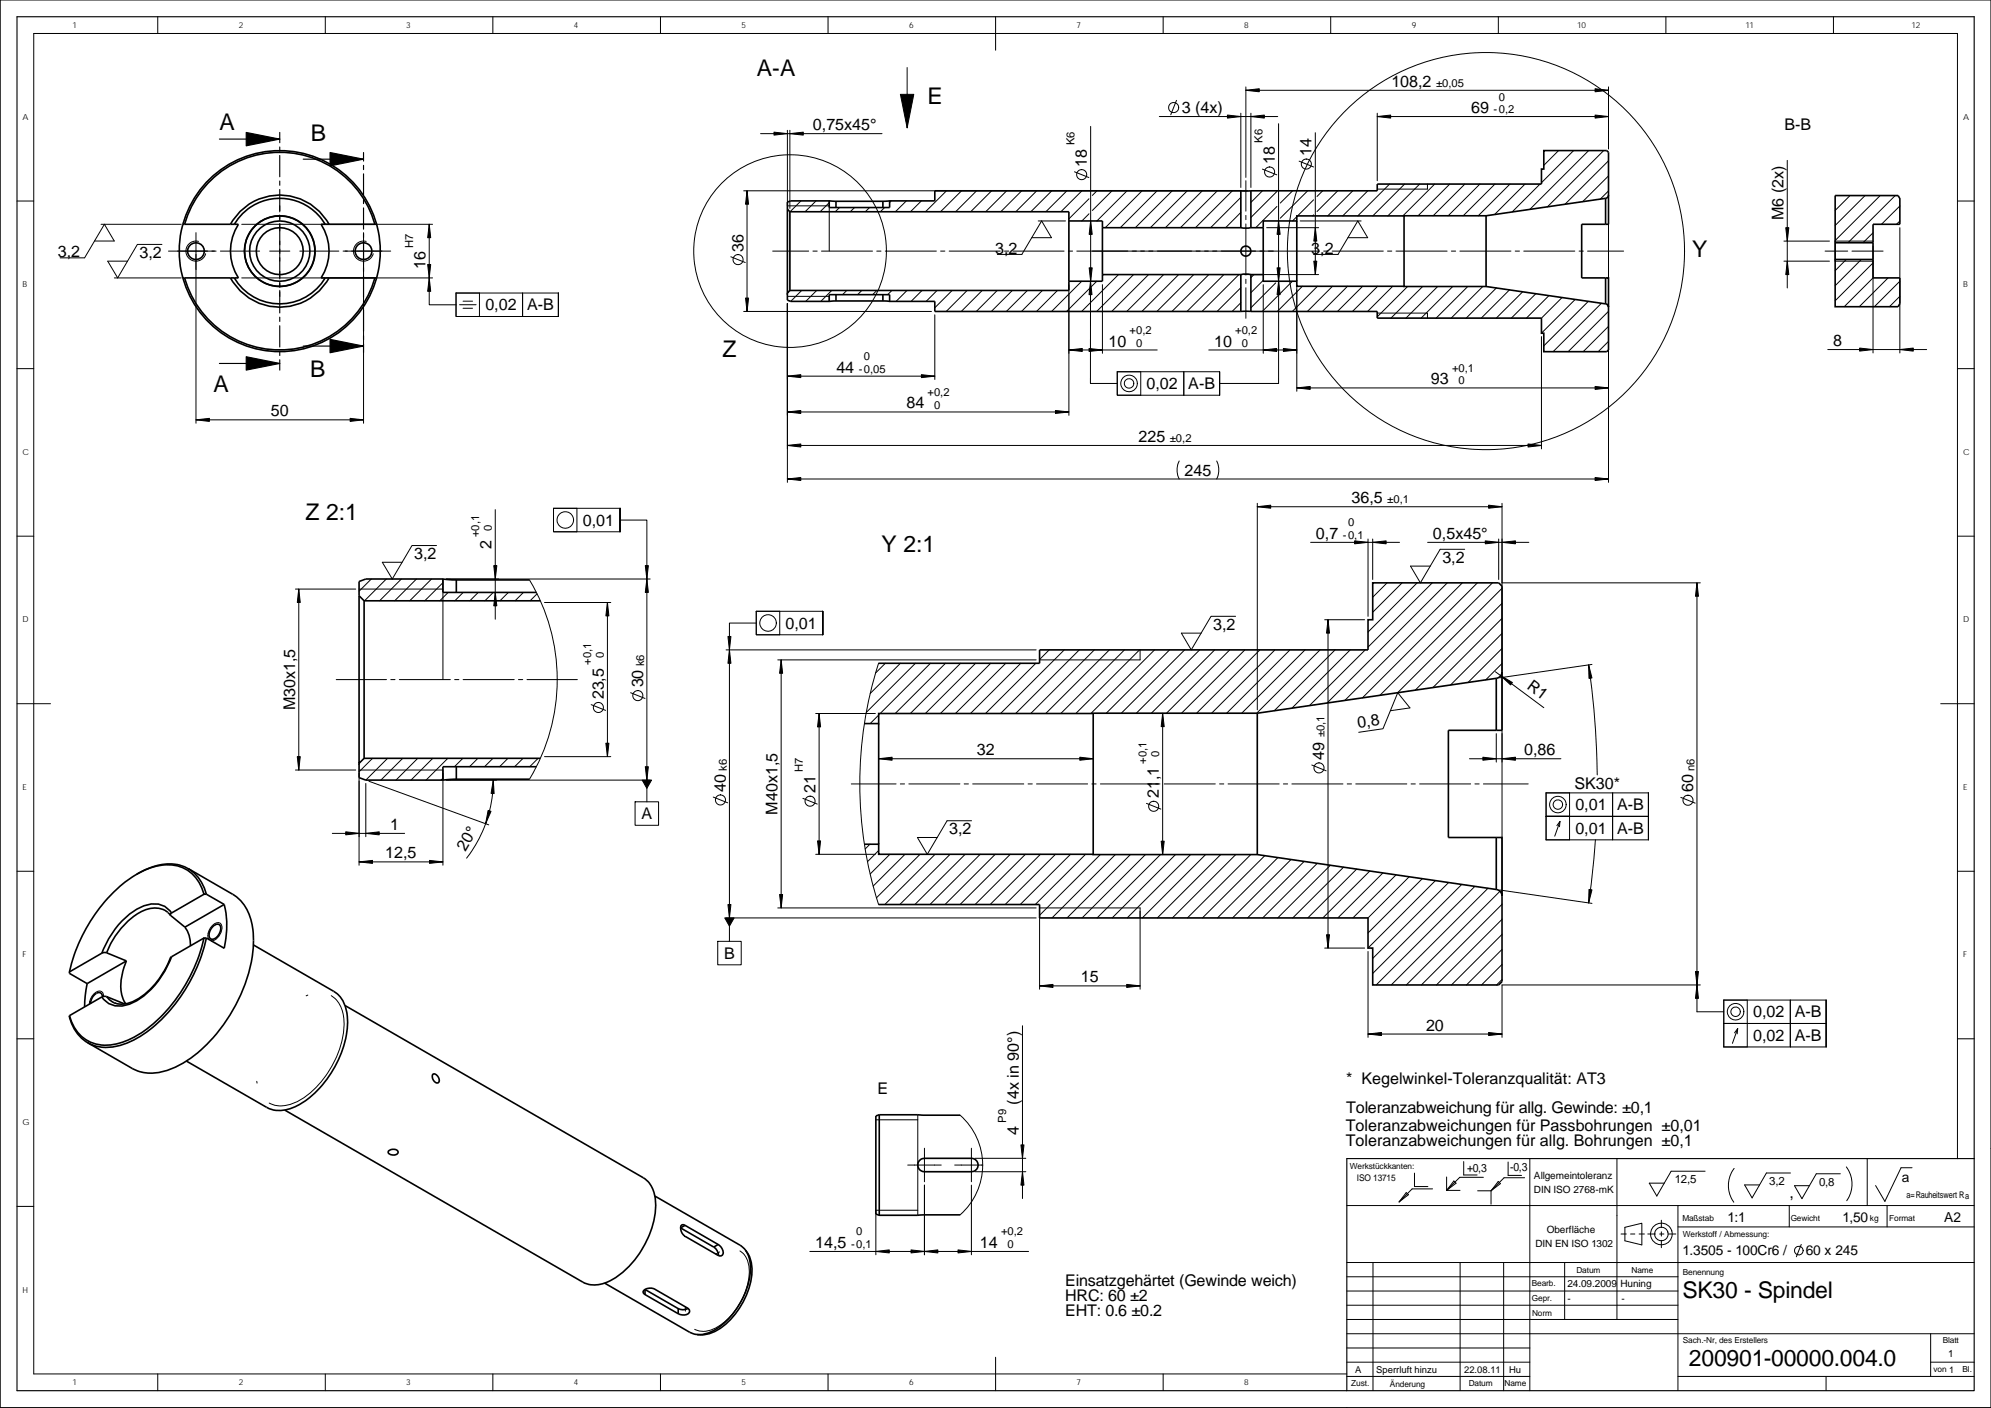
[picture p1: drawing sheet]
<svg xmlns="http://www.w3.org/2000/svg" width="594mm" height="420mm" viewBox="0 0 594 420" stroke-linecap="round" stroke-linejoin="round" font-family="sans-serif">
<g fill="none" stroke="#000" stroke-width=".3">
<path d="M.1 0h594v420h-594zM47.1 5v5M97.1 5v5M147.1 5v5M197.1 5v5M247.1 5v5M297.1 5v10M347.1 5v5M397.1 5v5M447.1 5v5M497.1 5v5M547.1 5v5"/>
<path d="M226.9 39.9h36.3M234.9 38.9v22.5h12.5M235.7 38.9v23.3M270.7 20.2v17.9M325.4 37.7v46.2M345.9 34.8h35.3M351 30l-1.7 4.2M370.2 33.8v22.1M371.7 26.9h108.2M371.7 25.9v27M373.2 33.8v22.1M381.5 36.9v77.5h-17.6"/>
<path d="M392.5 39.6v42.3M410.9 33.8v20.1M410.9 34.8h69M479.9 25.9v18.5M5.1 60h5M221.9 56.9h150.3M222.9 56.9v36M239 59.9l-3.3 3.3M243.5 59.9l-3.3 3.3M247.4 59.9v1.5M265.9 59.9l-.5 .5M270.4 59.9l-3.2 3.3"/>
<path d="M274.9 59.9l-3.2 3.3M282.4 56.9l-6.2 6.3M286.9 56.9l-6.3 6.3M291.4 56.9l-6.2 6.3M295.9 56.9l-6.3 6.3M300.4 56.9l-6.3 6.3M304.9 56.9l-6.3 6.3M309.3 56.9l-6.2 6.3M313.8 56.9l-6.2 6.3M318.3 56.9l-6.2 6.3M320.6 51.3l4.3 1.7M322.8 56.9l-6.2 6.3"/>
<path d="M324.9 59.3l-6 6M327.3 56.9l-1.4 1.4M331.8 56.9l-5.9 5.9M336.3 56.9l-9 9M340.8 56.9l-11 11M345.3 56.9l-11 11M349.8 56.9l-11 11M354.3 56.9l-11 11M358.7 56.9l-11 11M363.2 56.9l-11 11M367.7 56.9l-11 11M370.2 58.9l-9 9"/>
<path d="M371.7 53.9v9.1M376.7 50.5l4.3 1.7M376.7 56.9l-3.5 3.5M381 57.1l-7.8 7.8M385.7 56.9l-3.7 3.7M387.6 48.1l4.3 1.7M390.2 56.9l-8.2 8.2M392 59.6l-4.8 4.8M394.7 56.9l-1.7 1.7M399.2 56.9l-6.2 6.2M403.6 56.9l-7.5 7.5M408.1 56.9l-7.5 7.5"/>
<path d="M414.6 54.9l-9.5 9.5M419.1 54.9l-9.5 9.5M423.6 54.9l-9.5 9.5M425.9 54.9v1.5h-15M428.1 54.9l-9.5 9.5M432.6 54.9l-9.5 9.5M437.1 54.9l-9.5 9.5M441.6 54.9l-9.5 9.5M446.1 54.9l-9.5 9.5M450.5 54.9l-9.4 9.5M455 54.9l-9 9.1M459.5 54.9l-8.3 8.3"/>
<path d="M465 44.9l-4.4 4.4M469.5 44.9l-9.6 9.6M474 44.9l-17.5 17.6M478.5 44.9l-16.8 16.8M479.9 52.5l-7.7 7.7M479.9 57l-2.4 2.4M479.9 48l-12.9 12.9M479.9 59.2v84.7M533.3 47.9v38M552 58.4l-4.4 4.4M556.5 58.4l-8.9 8.9M561 58.4l-13.4 13.4"/>
<path d="M565.5 58.4l-14.1 14M584.1 60h5M28.2 71.9h5.9l-2.9-5-6 10h-7.3M30.2 66.9h23.9M48.3 72.9h-7.3l-5.9 10-3-5h6M50.3 74.9h14.2M58.5 69.4v56.9M59.2 72a3 3 0 0 0-3.6 2.2 3 3 0 0 0 2.1 3.6 3 3 0 0 0 3.7-2.1M65.8 74.9h11.7M72.1 66.9h57M80.5 74.9h6M83.5 71.9v6"/>
<path d="M83.5 61.4v1.8M83.5 64.5v1.3M83.5 67.1v1.8M89.5 74.9h11.6M102.4 74.9h14.2M108.5 69.4v56.9M109.3 72a3 3 0 0 0-3.7 2.1 3 3 0 0 0 2.1 3.7 3 3 0 0 0 3.7-2.1M128.1 66.9v24.1h8M218.1 76.6l4.3 1.7M230.6 74.9h10.7M242.6 74.9h1.2M245.1 74.9h15.2"/>
<path d="M247.4 60.5l-2.7 2.7M247.4 61.4v13.5M250.5 61.9l-1.3 1.3M255 61.9l-1.3 1.3M259.5 61.9l-1.3 1.3M261.6 74.9h1.3M263.9 61.9l-1.2 1.3M264.2 74.9h15.2M280.7 74.9h1.2M283.2 74.9h15.2M299.7 74.9h1.3M302.3 74.9h15.2"/>
<path d="M307.8 70.9h5.9l-2.9-5-5.9 10h-7.3M309.8 65.9h8.1M318.8 74.9h1.2M321.3 74.9h15.2M324.9 63.8l-2.1 2.1M325.9 74.9h15.6M337.8 74.9h1.3M340.4 74.9h53.3M370.2 67.9h.1M370.2 63.4l-4.5 4.5M371.7 64.3v1.3M371.7 66.8v15.3"/>
<path d="M377.9 67.9h15.6M381 61.6l-6.3 6.3M386.9 64.7l-1.2 1.2M387.9 65.9h18.2M392 64.1l-.3 .3M395 74.9h1.2M397.5 74.9h15.2M402.2 70.9h5.9l-3-5-5.9 10h-7.3M414 74.9h1.3M416.6 74.9h15.2M433.1 74.9h1.2M435.6 74.9h15.2"/>
<path d="M452.1 74.9h1.3M454.7 74.9h15.2M471.2 74.9h1.2M473.7 74.9h10.8M532.3 77.9h13.6M532.3 71.9h13.6M544.6 74.9h6.7M550.9 77.4l-3.3 3.4M552.6 74.9h9.3M555.4 77.4l-7.8 7.9M558.9 69.5l-3 2.9M558.9 78.4l-11.3 11.3"/>
<path d="M558.9 71.9h-11.3v6h11.3M558.9 73.4v31.9M566.9 61.5l-5.5 5.4M566.9 66l-1 .9M566.9 67.9v37.4M34.1 82.9h20M72.1 82.9h57M83.5 80.9v1.9M83.5 84.1v1.2M83.5 86.6v1.9M136.1 87.4h30.5v7h-30.5zM136.1 87.4v7h7v-7"/>
<path d="M137.1 90.9h5M138.2 89.9h2.8M138.2 92h2.8M155.9 87.4v7M221.9 92.9h56M234.9 88.4h12.5v1.5M234.9 90.6v53.3M239.2 86.7l-3.3 3.2M243.7 86.7l-3.3 3.2M248.2 86.7l-3.3 3.2M252.7 86.7l-1.3 1.2M257.1 86.7l-1.2 1.2"/>
<path d="M261.6 86.7l-1.2 1.2M266.1 86.7l-1.2 1.2M270.6 86.7l-3.2 3.2M275.1 86.7l-3.2 3.2M278.9 93.9v19.3M279.6 86.7l-3.3 3.2M284.1 86.7l-5.2 5.1M288.6 86.7l-6.3 6.2M293.1 86.7l-6.3 6.2M297.6 86.7l-6.3 6.2M302.1 86.7l-6.3 6.2M306.5 86.7l-6.2 6.2"/>
<path d="M311 86.7l-6.2 6.2M315.5 86.7l-6.2 6.2M318.9 84.9v39M322.8 83.9l-9 9M325.4 83.9v30.5h8M327.3 83.9l-9 9M328.9 84.9v20.5M329.3 81.9l-.4 .4M333.7 81.9l-11 11M338.2 81.9l-11 11M342.7 81.9l-11 11M347.2 81.9l-11 11"/>
<path d="M351.7 81.9l-11 11M356.2 81.9l-11 11M360.7 81.9l-11 11M365.2 81.9l-11 11M369.7 81.9l-11 11M370.2 90.3l-2.6 2.6M370.2 85.9l-7.1 7M371.2 81.9h22.3M371.7 83.3v1.3M371.7 85.9v9.1M374.2 81.9l-1 .9M376.9 83.7l-3.7 3.6"/>
<path d="M376.9 84.9v20.5M380.6 84.4l-7.4 7.4M385.6 83.9l-9 9M386.9 84.9v31.9M388.6 85.4l-7.5 7.5M393.1 85.4l-7.5 7.5M397.6 85.4l-7.5 7.5M402.1 85.4l-7.5 7.5M406.6 85.4l-7.5 7.5M410.9 93.4h15v1.5M411.1 85.4l-7.5 7.5M415.6 85.4l-7.5 7.5"/>
<path d="M420 85.5l-9.1 9.1M424.5 85.5l-9.5 9.4M429 85.5l-9.5 9.4M433.5 85.5l-9.5 9.4M438 85.5l-9.5 9.4M442.4 85.5l-9.4 9.4M446.5 85.9l-9 9M450.4 86.5l-8.4 8.4M454.3 87.1l-7.8 7.8M458.3 87.7l-7.4 7.2M462.2 88.2l-6.7 6.7M466.1 88.8l-6.2 6.1"/>
<path d="M470 89.4l-10.1 10M473.9 89.9l-13.3 13.3M477.8 90.5l-14.4 14.4M479.9 97.4l-7.5 7.5M479.9 92.9l-12 12M558.9 82.9l-8.6 8.6M563.4 82.9l-8.6 8.6M566.9 83.9l-7.6 7.6M566.9 88.4l-3.1 3.1M5.1 110h5M234.9 112.2h44M318.9 104.4h26.4"/>
<path d="M333.4 110.9h30.5v7h-30.5zM333.4 110.9v7h7v-7M353.2 110.9v7M360.7 104.4h26.2M386.9 115.8h93M459.9 100.4v33.5M479.9 101.9l-3 3M545.4 104.3h29.5M584.1 110h5M58.5 125.3h50M234.9 132.9h225M234.9 122.9h84"/>
<path d="M351.8 137.6a6 6 0 0 0 0 5.3M363 137.6a6.1 6.1 0 0 1 0 5.3M5.1 160h5M147.8 152.1v32.7M165.2 151.7h19.8v7h-19.8zM165.2 151.7v7h6.9v-7M185 155.2h8v84.1M234.9 142.9h245M375.2 150.2v61.6M375.2 151.2h73M448.2 150.2v116.2M584.1 160h5"/>
<path d="M88.2 175.8h17.9M89.1 175.8v54M107.1 175.8h25.1M110.8 172.8l-3.7 3.6M115.3 172.8l-6.5 6.5M119.8 172.8l-6.5 6.5M124.3 172.8l-6.5 6.5M128.8 172.8l-6.5 6.5M130.3 162.8h-7.4l-5.9 10-2.9-5h5.9M132.2 175.8v27M132.2 173.9l-5.5 5.4M132.2 172.8v3"/>
<path d="M133.2 172.8h60.8M133.7 176.8l-2.5 2.5M138.2 176.8l-2.5 2.5M142.7 176.8l-2.5 2.5M147.2 176.8l-2.5 2.5M151.7 176.8l-2.5 2.5M156.2 176.8l-2.5 2.5M158 173.1a57.5 57.5 0 0 1 0 59.4M160.2 177.2l-2 2.1M162.5 179.8h19.7M181.2 179.8v46M391.1 161.8h26.5"/>
<path d="M408.2 160.8v23.1M409.6 160.8v12.1M413.9 173.9l-4.3 4.3M418.4 173.9l-8.8 8.8M422.9 173.9l-14.7 14.7M426 161.8h30.2M427.4 173.9l-19.2 19.2M431.9 173.9l-35.9 35.9M436.3 173.9l-35.1 35.1M437 163.9h-7.3l-5.9 10-2.9-5h5.9M440.8 173.9l-34.3 34.4M445.3 173.9l-33.6 33.6"/>
<path d="M447.2 160.8v12.1M448.2 175.6l-31.2 31.1M448.2 173.9h59.1M506.3 173.9v128h8M216.7 193.9h92.5M225.7 185.9h-8v95M225.7 182.4h19.8v7h-19.8zM225.7 182.4v7h7v-7M232.1 196.9h77.1M233.1 196.9v74M262.1 197.9a118.6 118.6 0 0 0 0 72M264.2 197.9l-2.9 2.9"/>
<path d="M268.7 197.9l-9 9M273.1 197.9l-14.6 14.7M277.6 197.9l-15 15M282.1 197.9l-15 15M286.6 197.9l-15 15M291.1 197.9l-15 15M295.6 197.9l-15 15M300.1 197.9l-15 15M304.6 197.9l-15 15M309.1 197.9l-15 15M313.1 193.9l-2.9 2.9M317.6 193.9l-19.1 19"/>
<path d="M322 193.9l-18.9 19M326.5 193.9l-19 19M331 193.9l-19 19M335.5 193.9l-19 19M340 193.9l-19 19M340.2 193.9v3h-30M344.5 193.9l-19 19M349 193.9l-18.9 18.9M353.5 193.9l-18.9 18.9M358 193.9l-18.9 18.9M362.5 193.9l-19 18.9M366.9 193.9l-18.8 18.9"/>
<path d="M368.7 183.9h-7.3l-6 10-2.9-5h5.9M371.4 193.9l-18.9 18.9M375.9 193.9l-18.9 18.9M380.4 193.9l-18.9 18.9M384.9 193.9l-18.9 18.9M389.4 193.9l-18.9 18.9M393.9 193.9l-18.9 18.9M395.3 184.9h11.9M396.3 184.9v98M398.4 193.9l-18.2 18.2M402.9 193.9l-17.4 17.4M407.4 193.9l-16.7 16.6"/>
<path d="M448.2 198l-4.9 4.9M448.2 184.5l-20.7 20.7M448.2 189l-15.4 15.4M448.2 193.5l-10.2 10.1M448.2 180l-25.9 26M474 198.4a245.3 245.3 0 0 1 2.6 32.8M475 198.3l-27.5 4M5.1 210h10M100.3 202.8h15M116.6 202.8h1.3M119.1 202.8h15.3M135.7 202.8h1.2"/>
<path d="M138.2 202.8h15.2M154.7 202.8h1.3M157.2 202.8h15.1M176.4 210.3l4.3 1.7M188.2 206.7l4.3 1.7M243.4 212.9h17.8M244.4 212.9v42M262.2 213.4l-2.6 2.5M346.9 212.8v42.2M414.9 212.1l5.8-.9-3.6-4.5-4.4 10.8-7.3 1M446.2 200.4l14.4 10.8M446.5 218.9v8.5"/>
<path d="M579.1 210h10M88.2 229.8h17.9M107.1 229.8h25.1v28.4M107.1 230.8v27.4M109.1 233.8v15.9M110.1 233.1l35.7 13M111.2 226.3l-4.1 4M115.6 226.3l-6.5 6.5M120.2 226.3l-6.6 6.5M124.6 226.3l-6.5 6.5M129.1 226.3l-6.5 6.5M132.2 232.2l-.6 .6"/>
<path d="M133.2 232.8h60.8M133.6 226.3l-6.5 6.5M138.1 226.3l-2.5 2.5M142.6 226.3l-2.5 2.5M147.1 226.3l-2.5 2.5M147.2 232.8a38 38 0 0 1-8 23.3M151.6 226.3l-2.5 2.5M156.1 226.3l-2.5 2.5M160.6 226.3l-2.5 2.5M162.5 225.8h19.7M189.5 239.3h7v7h-7zM212.8 237.8l4.3 1.8"/>
<path d="M239.6 238.2l4.3 1.7M254 233.9h13.4M262.2 226.4h64M268.6 233.9h1.3M271.2 233.9h15.2M287.7 233.9h1.3M290.2 233.9h15.3M306.7 233.9h1.3M309.3 233.9h15.2M325.8 233.9h1.3M328.3 233.9h15.3M342.1 239.7l4.3 1.7"/>
<path d="M344.8 233.9h1.3M347.4 233.9h15.2M363.9 233.9h1.3M366.4 233.9h15.3M382.9 233.9h1.3M385.5 233.9h15.2M391.4 228.3l4.3 1.7M402 233.9h1.3M404.5 233.9h15.3M421 233.9h1.3M423.6 233.9h15.2M438.5 226.4h27.2"/>
<path d="M440.1 233.9h1.3M442.6 233.9h13.4M461.3 236.6h30.6v14h-30.6M461.3 236.6v14M468.3 236.6v14M481.2 236.6v14M501.5 237.9l4.3 1.8M5.1 260h5M99.2 248.7h21.5M107.1 257.2h25.1M243.4 254.9h17.8M259.6 251.9l-1.5 1.4"/>
<path d="M262.2 253.8l-3.4 3.3M265.5 254.9l-5.9 5.9M270 254.9l-9.5 9.5M274.5 254.9l-13 13M279 254.9l-15 15M283.5 254.9l-15 15M288 254.9l-15 15M289.9 244.9h-7.3l-5.9 10-3-5h5.9M292.5 254.9l-15 15M297 254.9l-15 15M301.4 254.9l-14.9 15M306 254.9l-15 15"/>
<path d="M310.4 254.9l-15 15M314.9 254.9l-15 15M319.4 254.9l-15 15M323.9 254.9l-15 15M328.3 255l-18.1 18.1M332.8 255l-18.9 18.9M337.3 255l-18.9 18.9M341.8 255l-18.9 18.9M346.3 255l-18.9 18.9M350.7 255l-18.9 18.9M355.2 255l-18.9 18.9M359.7 255l-18.9 18.9"/>
<path d="M364.2 255l-18.9 18.9M368.7 255l-18.9 18.9M373.2 255l-18.9 18.9M377.4 255.4l-18.6 18.5M381.3 255.9l-18 18M385.2 256.5l-17.4 17.4M389.1 257.1l-16.8 16.8M393 257.6l-16.2 16.3M397 258.2l-15.8 15.7M400.9 258.8l-15.2 15.1M404.8 259.4l-14.6 14.5M408.7 259.9l-14 14"/>
<path d="M465.5 245.1l-1 1.3M465.5 245.1l-.2 1.6M465.5 245.1l-1.6 4.4M476 250.6l-.8 9.4-1.2 9.5M491.9 243.6h-30.6M584.1 260h5M216.7 273.9h92.5M232.1 270.9h77.1M310.2 271.9v23.3M310.2 270.9h30v24.3M412.6 260.5l-13.4 13.4M416.6 261.1l-12.9 12.8"/>
<path d="M420.5 261.6l-12.3 12.3M424.4 262.2l-16.2 16.2M428.3 262.8l-20.1 20.1M432.2 263.4l-22.6 22.6M436.2 263.9l-26.6 26.6M440.1 264.5l-29.5 29.4M444 265.1l-28.9 28.8M447.5 265.6l27.5 4M447.6 266l-28 27.9M448.2 278.8l-15.1 15.1M448.2 274.3l-19.6 19.6M448.2 269.9l-24.1 24"/>
<path d="M30.9 297.3a1.34 1.34 0 0 0-.7-1.5 1.34 1.34 0 0 0-1.6 .3 4.7 4.7 0 0 0-2 3.6M62.3 280.3a3.9 3.9 0 0 1 2.9-5 2.06 2.06 0 0 1 .6 3.2 3.5 3.5 0 0 1-2.7 2.3M91.9 296.9l-.6 .3M98.8 297.1a9.2 9.2 0 0 1 3.9 8.4 28.4 28.4 0 0 1-14.5 23.4 8.9 8.9 0 0 1-7.9 .3M214.2 280.9h7v7h-7zM310.2 294.2h30M395.3 282.9h11.9M408.2 283.9v25.7M448.2 292.3l-1.7 1.6M448.2 287.8l-6.1 6.1M448.2 283.3l-10.6 10.6M507.3 293.9h-59.1v15.7"/>
<path d="M514.3 298.4h30.6v14h-30.6v-7h30.6h-30.6zM514.3 298.4v7h7M521.3 298.4v14M534.2 298.4v14M5.1 310h5M305.1 306.1v51.6M408.2 308.6h40M518.5 306.9l-.9 1.3M518.5 306.9l-.2 1.6M518.5 306.9l-1.6 4.4M584.1 310h5M76.6 322.7l.1 .5"/>
<path d="M261.3 334.2h12.5M273.8 332.7v29.9M286.5 332.8a19.8 19.8 0 0 1 6.7 14.9M270.8 347.7h10.1M275.8 342.6v10.1M275.8 353.7v20.7M284.9 347.7h8.3M289.8 342.6v10.1M289.8 353.7v20.7M290.8 349.7h15.3M290.8 345.7h15.3M293.2 347.7a19.8 19.8 0 0 1-6.7 14.8"/>
<path d="M401.9 359.7h187.2M419.6 355.9l.7 .6-2.8 2.2zM422.1 350.1v4h4M427.5 354.8h-6.1l-3.9 3.9M431.6 355.2h4M431.6 351.2v4M433.8 352.4l.7 .7-2.9 2.1zM436.7 346.6v4h4M442.6 351.3h-7l-4 3.9M444.9 355.3v4M447.1 352.6l.6 .6-2.8 2.1zM450 346.8v4h4"/>
<path d="M454.9 351.5h-6.1l-3.9 3.8h-4M456.5 345.7v69.3M482.5 345.7v48M500.7 359.7v55.3M508.8 349.5h-10.2l-4.2 7.4-2.3-3.8h4.5M517.4 348.7a8.5 8.5 0 0 0-.1 10.1M533.9 359.7v6.4M534.2 350h-7.1l-4.3 7.5-2.2-3.9h4.4M549.1 350.3h-7.2l-4.2 7.4-2.3-3.9h4.5M550.9 348.2a8.6 8.6 0 0 1 .1 10.1M557.1 345.7v14M563.1 359.7v6.4"/>
<path d="M570.5 348.5h-3.3l-4.8 10-2.8-4.7M584.1 345.7v-335.7h-574v400h391.8M5.1 360h5M214.7 373.6l-1.1 .6M220.8 373.3a7.2 7.2 0 0 1 2.7 7.1 20.8 20.8 0 0 1-10.4 16.1 6.3 6.3 0 0 1-5.8 .2M241.6 373.4h65.3M273.8 361.1h-12.5v13.3M401.9 376.7h187.2M409.7 376.7v38.3M435.7 376.7v38.3M448.7 376.7v38.3M466.9 376.7v17"/>
<path d="M483.7 368.2h1.6M484.8 366.2l5.1-1.2v6.5l-5.1-1.2zM486.5 368.2h1.3M489.1 368.2h1.6M491.7 368.2h2.2M495.2 368.2h1.3M495.7 364.1v2.2M495.7 367.6v1.3M495.7 370.1v2.2M497.7 368.2h2.3M500.7 366.1h88.4M537.5 371.3l-1.5 3.7"/>
<path d="M204.5 390v1.3M401.9 398h187.2M401.9 381h98.8M401.9 385.3h98.8M401.9 389.5h98.8M401.9 393.7h98.8M576.1 398v12.7M47.1 410v5M97.1 410v5M147.1 410v5M197.1 410v5M247.1 410v5"/>
<path d="M297.1 405v10M347.1 410v5M401.9 410.7h54.6M401.9 406.5h54.6M401.9 402.3h54.6M500.7 410.7h88.4M544.9 410.7v4.3M576.1 406.5h13"/>
<circle cx="350.2" cy="32.1" r="1.51"/>
<circle cx="322.8" cy="52.1" r="1.51"/>
<circle cx="378.8" cy="51.3" r="1.5"/>
<circle cx="389.8" cy="49" r="1.5"/>
<circle cx="220.2" cy="77.5" r="1.51"/>
<circle cx="235.7" cy="74.9" r="28.7"/>
<circle cx="443.4" cy="74.9" r="59.3"/>
<circle cx="336.9" cy="114.4" r="2.47"/>
<circle cx="336.9" cy="114.4" r="1.41"/>
<circle cx="168.7" cy="155.2" r="2.47"/>
<circle cx="229.2" cy="185.9" r="2.47"/>
<circle cx="178.5" cy="211.1" r="1.51"/>
<circle cx="190.3" cy="207.6" r="1.5"/>
<circle cx="215" cy="238.7" r="1.51"/>
<circle cx="241.7" cy="239.1" r="1.5"/>
<circle cx="393.6" cy="229.2" r="1.5"/>
<circle cx="503.7" cy="238.8" r="1.5"/>
<circle cx="344.2" cy="240.6" r="1.5"/>
<circle cx="464.8" cy="240.1" r="2.47"/>
<circle cx="464.8" cy="240.1" r="1.41"/>
<circle cx="517.9" cy="301.9" r="2.47"/>
<circle cx="517.9" cy="301.9" r="1.41"/>
<circle cx="495.7" cy="368.2" r="3.2"/>
<circle cx="495.7" cy="368.2" r="2.02"/>
<circle cx="536.7" cy="373.2" r="1.29"/>
</g>
<g fill="none" stroke="#000" stroke-width=".34">
<path d="M83.5 39.5v3.1M65.5 41.5h18M83.5 43.9v1.2M83.5 46.4v6.3M83.5 54v1.3M83.5 56.6v6.3M90.5 47.5h18M108.5 45.5v2.6M108.5 49.3v1.3M108.5 51.9v6.3M108.5 59.5v1.3M83.5 64.2v1.2"/>
<path d="M83.5 66.7v6.4M83.5 74.3v1.3M83.5 76.9v6.3M108.5 62v6.4M108.5 69.7v1.2M108.5 72.2v6.3M108.5 79.8v1.3M83.5 84.5v1.3M83.5 87v6.4M83.5 94.7v1.2M83.5 97.2v6.3M108.5 82.4v6.3"/>
<path d="M108.5 90v1.2M108.5 92.5v6.4M65.5 108.5h18M83.5 104.8v1.3M83.5 107.4v3M90.5 103.3h18M108.5 100.1v1.3M108.5 102.7v2.6M589.1 345.7v69.3h-187.2M589.1 345.7h-187.2v69.3M589.1 345.7v-340.7h-584v410h396.8"/>
</g>
<g fill="none" stroke="#000" stroke-width=".49">
<path d="M265.4 59.9v2h-18v-2M370.2 56.9v11M373.2 56.9h37.7v-2h49v-4.5h.7v-5.5h18.8l.5 .5v21.5h-8v16h7.2M373.2 56.9h-94.3v3h-43l-1 .4v2.1M373.2 56.9v11M479.1 59.2v7.7M479.1 59.2l-35.7 5.2M479.9 58.2a1.03 1.03 0 0 1-.8 1M54.6 66.9a30 30 0 0 1 28.9-22 30 30 0 0 1 28.9 22M54.6 66.9h16.5a14.7 14.7 0 0 0 0 16h-16.5M54.6 66.9a30.1 30.1 0 0 0 0 16M55.1 66.9a29.5 29.5 0 0 1 28.4-21.5 29.5 29.5 0 0 1 28.4 21.5"/>
<path d="M68.8 66.9a16.8 16.8 0 0 1 29.4 0M69.9 66.9a15.8 15.8 0 0 1 27.1 0M112.4 66.9h-16.6a14.7 14.7 0 0 1 0 16h16.6M112.4 66.9a30.1 30.1 0 0 1 0 16M234.9 62.4l.8 .8M234.9 62.4v25l.8-.7v-23.5M235.7 63.2h83.2v2.7M249.4 60.1v1.8M263.4 60.1v1.8M318.9 65.9v18M318.9 65.9h10v2M328.9 67.9v14"/>
<path d="M328.9 67.9h41.3M370.2 67.9l1.5 .2 1.5-.2M373.2 67.9h3.7M376.9 67.9v14M386.9 65.9v18M418.9 64.4v21M443.4 64.4h-56.5v1.5h-10v2M443.4 64.4v21.1M547.6 72.4v-14h18.8l.5 .9v7.6h-8v5.5M547.6 72.4h11.3M547.6 72.4v5h11.3M547.6 77.4v14.1h18.8l.5-.9v-7.7h-8v-5.5"/>
<path d="M558.9 72.4v5M54.6 82.9a30 30 0 0 0 28.9 22 30 30 0 0 0 28.9-22M55.1 82.9a29.5 29.5 0 0 0 28.4 21.5 29.5 29.5 0 0 0 28.4-21.5M68.8 82.9a16.7 16.7 0 0 0 29.4 0M69.9 82.9a15.8 15.8 0 0 0 27.1 0M234.9 87.4v2.2l1 .3h11.5M247.4 89.9h31.5v3h91.3M249.4 87.9v1.9M263.4 87.9v1.9M265.4 89.9v-2h-18v2M328.9 81.9h41.3M328.9 81.9v2h-10v2.8h-83.2"/>
<path d="M370.2 81.9l1.6-.1 1.4 .1M370.2 92.9h3M370.2 81.9v11M373.2 81.9h3.7M373.2 81.9v11M376.9 81.9v2h10v1.5l56.5 .1 35.7 5.2M479.1 82.9v7.8M479.1 82.9h.8v8.8l-.2-.7-.6-.3M479.9 91.7v12.7l-.5 .5h-18.8v-5.5h-.7v-4.5h-49v-2h-37.7M107.1 177.8l1.5 1.5M107.1 177.8v50l1.5-1.5v-47M108.6 179.3h52.6"/>
<path d="M132.2 172.8v4h27.9M136.2 173.1v3.7M158 173.1l-48.9-.3-2 .7v4.3M262.1 197.9h48.1v-4h98v-9h1.4v-11h37.6l1 1v43h-16v32h14.3M262.2 215.9v36M326.2 212.9v42M375.2 212.8l-113 .1v3h-4.3M375.2 212.8v42.2M446.5 202.4l-71.3 10.4M446.5 202.4v15.5M448.2 200.4l-.2 .8-.5 .7-1 .5M107.1 227.8v4.3l2 .7h23.1"/>
<path d="M108.6 226.3h52.6M136.2 228.8v3.7M158 232.5h-22.3l-3.5 .3M160.1 228.8h-27.9v4M56.1 259.2l13.3 7.7a14 14 0 0 1 6.2 11.5 43.4 43.4 0 0 1-7.9 25.9 36 36 0 0 1-18.5 15.3 12.3 12.3 0 0 1-9.8-.8l-13.2-7.7M257.9 251.9h4.3v3l113 .1 71.3 10.4M446.5 249.9v15.5M446.5 249.9h1.7v17.5l-.2-.8-.5-.7-1-.5M40.8 260.9a17.8 17.8 0 0 1 12.8-2.8 11.3 11.3 0 0 1 8 8.7M50.2 272.4l.7 .8M50.2 272.4a6.7 6.7 0 0 0-7.7-.5 23.6 23.6 0 0 0-10.7 12.4M51.2 272.4a6.3 6.3 0 0 0-8.3-2.1 24.3 24.3 0 0 0-12.5 14.1"/>
<path d="M51.2 272.4l-.4 .5 .2 .4 4.2 3.4M55.2 276.7a8.6 8.6 0 0 1 1.6 5.5M60.9 266.8l-9.7 5.6M60.9 279.9l-9.7 5.6M61.6 266.8h-.7a11.2 11.2 0 0 0-15.1-8.1 35.5 35.5 0 0 0-18 14.9 46.6 46.6 0 0 0-7.1 16.8l5.3 3.1M61.6 279.9a48 48 0 0 1-19.7 29.3 17.8 17.8 0 0 1-13.2 3 11.3 11.3 0 0 1-8-9.1M61.6 279.9h-.7a46.8 46.8 0 0 1-20.1 29.2 16.9 16.9 0 0 1-12.2 2.5 11 11 0 0 1-7.9-8.5M61.6 266.8l5.3 3.1M63.6 276.4a1.28 1.28 0 0 1 1.1-.6 1.28 1.28 0 0 1 1.1 .7 3.5 3.5 0 0 1-2.5 3.8 1.27 1.27 0 0 1-.9-1.8l.2-.7zM66.9 269.9a28.3 28.3 0 0 1 0 13.1l-5.3-3.1M66.9 269.9l-11.7 6.8M448.2 267.4v25.5l-1 1h-37.6v-11h-1.4v-9h-98v-4h-48.1"/>
<path d="M26 293.5l-.6 3.6-.2 3.4M30.4 284.4l-9.7 5.6M30.4 297.5l-9.7 5.6M30.5 297.5a1.08 1.08 0 0 0-.5-1.2 1.08 1.08 0 0 0-1.2 .1 3.8 3.8 0 0 0-1.8 3.1M31.8 284.3l-.6-.1-.8 .2M31.8 284.3l5.9 2.4M31.8 297.4l5.4 2.2M31.8 297.4a5.4 5.4 0 0 0 2.6 2M31.8 297.4l-1.4 .1M37.7 286.7l-11.7 6.8M37.7 286.7a15.2 15.2 0 0 0-.7 12l.5 .9M50.8 285.9a23.7 23.7 0 0 1-11.3 13 7.1 7.1 0 0 1-5.3 .4"/>
<path d="M51.2 285.5a24.4 24.4 0 0 1-12.6 14.2 6.6 6.6 0 0 1-8.2-2.2M51.2 285.5l-.3 .4M75.6 282l24 13.8a9.9 9.9 0 0 1 4.1 9.2 31 31 0 0 1-14.9 24.9 9.9 9.9 0 0 1-9.2 .6l-24-13.9M102.9 300.1l89 51.3a9.3 9.3 0 0 1 3.7 8.7 28 28 0 0 1-13.3 22 8.9 8.9 0 0 1-8.4 .5l-89-51.4M129.3 320.5a1.68 1.68 0 0 1 1.5 .9 1.68 1.68 0 0 1-.1 1.8 1.78 1.78 0 0 1-1.4-2.7zM262.4 332.7l-1.1 .3v29.3l1.1 .3 24.1-.1M262.4 332.7v29.9M262.4 332.7l24.1 .1M115.9 343.5a1.83 1.83 0 0 1 2.9 .3 1.69 1.69 0 0 1-3-.1zM195.4 356.9l25.4 14.7a8.2 8.2 0 0 1 3.1 8.1 23.5 23.5 0 0 1-11.2 17.5 7.3 7.3 0 0 1-6.9 .4l-25.4-14.7M274.6 346.1l1.2-.4h14a2 2 0 0 1 2 2 2 2 0 0 1-2 2h-14a2 2 0 0 1-1.9-1.4 2 2 0 0 1 .7-2.2zM203.4 365.5l1 .2 10.2 5.9a2.37 2.37 0 0 1 1 2.9l-.8 .3-.5-.2-9.9-5.7a2.58 2.58 0 0 1-1-3.4z"/>
<path d="M204.4 365.7l-1.3 .7 9.9 5.7M213 372.1a3.2 3.2 0 0 1 1.4 2.6M214.3 371.4l-1.3 .7M222.5 373.1a11.2 11.2 0 0 1 1.2 10.4 22.7 22.7 0 0 1-10.3 13.8 8.9 8.9 0 0 1-5.4 1M192.1 385.1a3.1 3.1 0 0 1 3.2-.4l9.9 5.7a1 1 0 0 1 .6 1.1 1 1 0 0 1-1 .8 3.4 3.4 0 0 1-2.4-.3l-9.9-5.7a.77 .77 0 0 1-.4-1.2zM192.5 386.3v-1.5l9.9 5.7a3.1 3.1 0 0 0 2.9-.1M202.4 390.5v1.5"/>
<circle cx="58.5" cy="74.9" r="2.5"/>
<circle cx="83.5" cy="74.9" r="10.6"/>
<circle cx="83.5" cy="74.9" r="7"/>
<circle cx="83.5" cy="74.9" r="9"/>
<circle cx="83.5" cy="74.9" r="10.5"/>
<circle cx="108.5" cy="74.9" r="2.5"/>
<circle cx="371.7" cy="74.9" r="1.5"/>
</g>
<g fill="#000" stroke="#000" stroke-width=".3">
<path d="M230.9 39.4l4 .5-4 .4z" fill-rule="evenodd"/>
<path d="M235.7 39.9l4-.5v.9z" fill-rule="evenodd"/>
<path d="M268.7 28.2h4l-2 9.9z" fill-rule="evenodd"/>
<path d="M366.2 34.3l4 .5-4 .4z" fill-rule="evenodd"/>
<path d="M371.7 26.9l4-.4v.9z" fill-rule="evenodd"/>
<path d="M373.2 34.8l4-.5v.9z" fill-rule="evenodd"/>
<path d="M410.9 34.8l4-.5v.9z" fill-rule="evenodd"/>
<path d="M475.9 26.5l4 .4-4 .5z" fill-rule="evenodd"/>
<path d="M475.9 34.3l4 .5-4 .4z" fill-rule="evenodd"/>
<path d="M222.9 56.9l.5 4h-.9z" fill-rule="evenodd"/>
<path d="M128.1 66.9l.4 4h-.9z" fill-rule="evenodd"/>
<path d="M325.4 65.9l.5 4h-.9z" fill-rule="evenodd"/>
<path d="M381.5 65.9l.5 4h-.9z" fill-rule="evenodd"/>
<path d="M392.5 67.9l.4 4h-.9z" fill-rule="evenodd"/>
<path d="M532.8 67.9h1l-.5 4z" fill-rule="evenodd"/>
<path d="M533.3 77.9l.5 4h-1z" fill-rule="evenodd"/>
<path d="M127.6 78.9h.9l-.4 4z" fill-rule="evenodd"/>
<path d="M128.1 82.9l.4 4h-.9z" fill-rule="evenodd"/>
<path d="M222.5 88.9h.9l-.5 4z" fill-rule="evenodd"/>
<path d="M325.4 83.9l.4 4h-.9z" fill-rule="evenodd"/>
<path d="M325 79.9h.9l-.5 4z" fill-rule="evenodd"/>
<path d="M381.1 79.9h.9l-.5 4z" fill-rule="evenodd"/>
<path d="M381.5 83.9l.5 4h-.9z" fill-rule="evenodd"/>
<path d="M392 77.9h.9l-.4 4z" fill-rule="evenodd"/>
<path d="M234.9 112.2l4-.4v.9z" fill-rule="evenodd"/>
<path d="M274.9 111.8l4 .4-4 .5z" fill-rule="evenodd"/>
<path d="M318.9 104.4l4-.4v.9z" fill-rule="evenodd"/>
<path d="M324.9 104l4 .4-4 .5z" fill-rule="evenodd"/>
<path d="M376.9 104.4l4-.4v.9z" fill-rule="evenodd"/>
<path d="M382.9 104l4 .4-4 .5z" fill-rule="evenodd"/>
<path d="M386.9 115.8l4-.5v.9z" fill-rule="evenodd"/>
<path d="M475.9 115.3l4 .5-4 .4z" fill-rule="evenodd"/>
<path d="M554.9 103.9l4 .4-4 .5z" fill-rule="evenodd"/>
<path d="M566.9 104.3l4-.4v.9z" fill-rule="evenodd"/>
<path d="M58.5 125.3l4-.5v1z" fill-rule="evenodd"/>
<path d="M104.5 124.8l4 .5-4 .5z" fill-rule="evenodd"/>
<path d="M234.9 132.9l4-.4v.9z" fill-rule="evenodd"/>
<path d="M234.9 122.9l4-.4v.9z" fill-rule="evenodd"/>
<path d="M314.9 122.5l4 .4-4 .5z" fill-rule="evenodd"/>
<path d="M455.9 132.5l4 .4-4 .5z" fill-rule="evenodd"/>
<path d="M234.9 142.9l4-.4v.9z" fill-rule="evenodd"/>
<path d="M375.2 151.2l4-.5v1z" fill-rule="evenodd"/>
<path d="M444.2 150.7l4 .5-4 .5z" fill-rule="evenodd"/>
<path d="M475.9 142.5l4 .4-4 .5z" fill-rule="evenodd"/>
<path d="M89.1 175.8l.5 4h-.9z" fill-rule="evenodd"/>
<path d="M147.8 176.8l.4 4h-.9z" fill-rule="evenodd"/>
<path d="M147.3 168.8h.9l-.4 4z" fill-rule="evenodd"/>
<path d="M181.2 179.8l.5 4h-.9z" fill-rule="evenodd"/>
<path d="M192.5 168.8h1l-.5 4z" fill-rule="evenodd"/>
<path d="M193 172.8l.5 4h-1z" fill-rule="evenodd"/>
<path d="M404.2 161.4l4 .4-4 .5z" fill-rule="evenodd"/>
<path d="M409.6 161.8l4-.4v.9z" fill-rule="evenodd"/>
<path d="M443.2 161.4l4 .4-4 .5z" fill-rule="evenodd"/>
<path d="M448.2 161.8l4-.4v.9z" fill-rule="evenodd"/>
<path d="M506.3 173.9l.5 4h-.9z" fill-rule="evenodd"/>
<path d="M217.2 189.9h.9l-.4 4z" fill-rule="evenodd"/>
<path d="M217.7 193.9l.4 4h-.9z" fill-rule="evenodd"/>
<path d="M233.1 196.9l.4 4h-.9z" fill-rule="evenodd"/>
<path d="M396.3 184.9l.4 4h-.9z" fill-rule="evenodd"/>
<path d="M474 198.4l1 3.9-.9 .1z" fill-rule="evenodd"/>
<path d="M244.4 212.9l.4 4h-.9z" fill-rule="evenodd"/>
<path d="M346.9 212.8l.5 4h-.9z" fill-rule="evenodd"/>
<path d="M447.8 201.6l3.5 2.1-.6 .7z" fill-rule="evenodd"/>
<path d="M88.7 225.8h.9l-.5 4z" fill-rule="evenodd"/>
<path d="M147.2 232.8l.2 4-.9-.1z" fill-rule="evenodd"/>
<path d="M180.8 221.8h.9l-.5 4z" fill-rule="evenodd"/>
<path d="M191.6 232.8h2.8l-1.4 2.4z" fill-rule="evenodd"/>
<path d="M192.5 228.8h1l-.5 4z" fill-rule="evenodd"/>
<path d="M262.2 226.4l4-.4v.9z" fill-rule="evenodd"/>
<path d="M322.2 226l4 .4-4 .5z" fill-rule="evenodd"/>
<path d="M442.5 226l4 .4-4 .5z" fill-rule="evenodd"/>
<path d="M448.2 226.4l4-.4v.9z" fill-rule="evenodd"/>
<path d="M103.2 248.2l3.9 .5-3.9 .4z" fill-rule="evenodd"/>
<path d="M107.1 257.2l4-.4v.8z" fill-rule="evenodd"/>
<path d="M109.1 248.7l4.1-.5v.9z" fill-rule="evenodd"/>
<path d="M128.2 256.8l4 .4-4 .4z" fill-rule="evenodd"/>
<path d="M145.6 241.9l.9 .2-1.6 3.7z" fill-rule="evenodd"/>
<path d="M243.9 250.9h.9l-.4 4z" fill-rule="evenodd"/>
<path d="M346.5 251h.9l-.5 4z" fill-rule="evenodd"/>
<path d="M216.3 273.9h2.7l-1.3 2.5z" fill-rule="evenodd"/>
<path d="M217.2 269.9h.9l-.4 4z" fill-rule="evenodd"/>
<path d="M232.6 266.9h.9l-.4 4z" fill-rule="evenodd"/>
<path d="M474.1 265.4l.9 .1-1 4z" fill-rule="evenodd"/>
<path d="M310.2 294.2l4-.4v.9z" fill-rule="evenodd"/>
<path d="M336.2 293.8l4 .4-4 .5z" fill-rule="evenodd"/>
<path d="M395.8 278.9h.9l-.4 4z" fill-rule="evenodd"/>
<path d="M505.9 289.9h.9l-.5 4z" fill-rule="evenodd"/>
<path d="M506.3 293.9l.5 4h-.9z" fill-rule="evenodd"/>
<path d="M408.2 308.6l4-.5v.9z" fill-rule="evenodd"/>
<path d="M444.2 308.1l4 .5-4 .4z" fill-rule="evenodd"/>
<path d="M305.1 349.7l.4 4h-.9z" fill-rule="evenodd"/>
<path d="M304.6 341.7h.9l-.4 4z" fill-rule="evenodd"/>
<path d="M261.3 373.4l4-.4v.9z" fill-rule="evenodd"/>
<path d="M271.8 373l4 .4-4 .5z" fill-rule="evenodd"/>
<path d="M275.8 373.4l4-.4v.9z" fill-rule="evenodd"/>
<path d="M285.8 373l4 .4-4 .5z" fill-rule="evenodd"/>
</g>
<path d="M73.5 39.5l10 2-10 2zM98.5 45.5l10 2-10 2zM73.5 106.4l10 2.1-10 1.9zM98.5 101.3l10 2-10 2z" fill="#000" stroke="#000" stroke-width=".34"/>
<g font-size="6.9">
<text x="225.9" y="22.5">A-A</text>
<text x="276.8" y="30.9">E</text>
<text x="65.5" y="38.8">A</text>
<text x="92.7" y="42.2">B</text>
<text x="504.9" y="76.7">Y</text>
<text x="215.6" y="106.5">Z</text>
<text x="92.6" y="112.6">B</text>
<text x="63.7" y="116.8">A</text>
<text x="91.2" y="155.3">Z 2:1</text>
<text x="263.1" y="164.8">Y 2:1</text>
<text x="502" y="387.4">SK30 - Spindel</text>
<text x="504" y="407.5">200901-00000.004.0</text>
</g>
<g font-size="4.8">
<text x="415.2" y="25.9">108,2</text>
<text x="352.6" y="33.7">3 (4x)</text>
<text x="439" y="33.7">69</text>
<text x="242.6" y="38.8">0,75x45°</text>
<text x="532.4" y="38.7">B-B</text>
<text x="391.4" y="46.5" transform="rotate(-90 391.4 46.5)">14</text>
<text x="324.3" y="49.7" transform="rotate(-90 324.3 49.7)">18</text>
<text x="380.4" y="48.9" transform="rotate(-90 380.4 48.9)">18</text>
<text x="532.2" y="65.7" transform="rotate(-90 532.2 65.7)">M6 (2x)</text>
<text x="17.3" y="76.8">3,2</text>
<text x="41.6" y="76.9">3,2</text>
<text x="221.8" y="75.1" transform="rotate(-90 221.8 75.1)">36</text>
<text x="296.9" y="75.8">3,2</text>
<text x="391.3" y="75.8">3,2</text>
<text x="127" y="80.2" transform="rotate(-90 127 80.2)">16</text>
<text x="144.8" y="92.6">0,02</text>
<text x="157.3" y="92.6">A-B</text>
<text x="330.8" y="103.4">10</text>
<text x="362.3" y="103.4">10</text>
<text x="547" y="103.3">8</text>
<text x="249.5" y="111.2">44</text>
<text x="342.1" y="116.1">0,02</text>
<text x="354.6" y="116.1">A-B</text>
<text x="427" y="114.7">93</text>
<text x="80.8" y="124.2">50</text>
<text x="270.5" y="121.9">84</text>
<text x="339.7" y="131.9">225</text>
<text x="353.4" y="141.9">245</text>
<text x="403.3" y="150.2">36,5</text>
<text x="173.9" y="156.8">0,01</text>
<text x="392.7" y="160.8">0,7</text>
<text x="427.6" y="160.8">0,5x45°</text>
<text x="123.6" y="166.8">3,2</text>
<text x="146.7" y="163.9" transform="rotate(-90 146.7 163.9)">2</text>
<text x="430.4" y="167.9">3,2</text>
<text x="234.4" y="187.6">0,01</text>
<text x="362" y="187.9">3,2</text>
<text x="180.1" y="208.7" transform="rotate(-90 180.1 208.7)">23,5</text>
<text x="191.9" y="205.1" transform="rotate(-90 191.9 205.1)">30</text>
<text x="455.4" y="205.3" transform="rotate(37 455.4 205.3)">R1</text>
<text x="88" y="212" transform="rotate(-90 88 212)">M30x1,5</text>
<text x="405.3" y="217.2" transform="rotate(-8 405.3 217.2)">0,8</text>
<text x="291.5" y="225.4">32</text>
<text x="395.2" y="226.7" transform="rotate(-90 395.2 226.7)">49</text>
<text x="454.8" y="225.4">0,86</text>
<text x="216.5" y="236.3" transform="rotate(-90 216.5 236.3)">40</text>
<text x="243.3" y="236.7" transform="rotate(-90 243.3 236.7)">21</text>
<text x="345.8" y="238.2" transform="rotate(-90 345.8 238.2)">21,1</text>
<text x="469.8" y="235.6">SK30*</text>
<text x="505.2" y="236.4" transform="rotate(-90 505.2 236.4)">60</text>
<text x="191.4" y="244.4">A</text>
<text x="232" y="243.1" transform="rotate(-90 232 243.1)">M40x1,5</text>
<text x="470.1" y="241.8">0,01</text>
<text x="482.5" y="241.8">A-B</text>
<text x="116.5" y="247.6">1</text>
<text x="283.2" y="248.9">3,2</text>
<text x="470.1" y="248.8">0,01</text>
<text x="482.5" y="248.8">A-B</text>
<text x="115" y="256.2">12,5</text>
<text x="138.9" y="254.1" transform="rotate(-60 138.9 254.1)">20°</text>
<text x="216" y="286.1">B</text>
<text x="322.5" y="293.2">15</text>
<text x="523.1" y="303.6">0,02</text>
<text x="535.5" y="303.6">A-B</text>
<text x="425.5" y="307.5">20</text>
<text x="523.1" y="310.6">0,02</text>
<text x="535.5" y="310.6">A-B</text>
<text x="401.7" y="323.4">* Kegelwinkel-Toleranzqualität: AT3</text>
<text x="261.8" y="326.6">E</text>
<text x="304" y="329.6" transform="rotate(-90 304 329.6)">(4x in 90°)</text>
<text x="401.7" y="332.1">Toleranzabweichung für allg. Gewinde: ±0,1</text>
<text x="304" y="338.7" transform="rotate(-90 304 338.7)">4</text>
<text x="401.5" y="341.9">Toleranzabweichungen für allg. Bohrungen ±0,1</text>
<text x="401.5" y="337.4">Toleranzabweichungen für Passbohrungen ±0,01</text>
<text x="534" y="357.5">,</text>
<text x="243.2" y="372.4">14,5</text>
<text x="292.4" y="372.4">14</text>
<text x="317.9" y="383.6">Einsatzgehärtet (Gewinde weich)</text>
<text x="317.9" y="388.2">HRC: 60 ±2</text>
<text x="317.9" y="392.7">EHT: 0.6 ±0.2</text>
</g>
<g font-size="4.1">
<text x="567.4" y="352.7">a</text>
<text x="515.4" y="364.7">1:1</text>
<text x="549.7" y="364.7">1,50</text>
<text x="580.1" y="364.7">A2</text>
<text x="502" y="374.6">1.3505 - 100Cr6 /</text>
<text x="538.8" y="374.6">60 x 245</text>
</g>
<g font-size="3.4">
<text x="437.8" y="349.7">+0,3</text>
<text x="450.6" y="349.5">-0,3</text>
<text x="499.8" y="353.1">12,5</text>
<text x="527.9" y="353.6">3,2</text>
<text x="542.8" y="353.8">0,8</text>
</g>
<g font-size="3.3">
<text x="428.5" y="25.9">±0,05</text>
<text x="445.7" y="33.8">-0,2</text>
<text x="447.2" y="30">0</text>
<text x="320.6" y="43.4" transform="rotate(-90 320.6 43.4)">K6</text>
<text x="376.7" y="42.6" transform="rotate(-90 376.7 42.6)">K6</text>
<text x="123.2" y="73.9" transform="rotate(-90 123.2 73.9)">H7</text>
<text x="337.1" y="99.7">+0,2</text>
<text x="368.5" y="99.7">+0,2</text>
<text x="257.8" y="107.5">0</text>
<text x="339" y="103.4">0</text>
<text x="370.5" y="103.4">0</text>
<text x="256.2" y="111.2">-0,05</text>
<text x="433.3" y="111">+0,1</text>
<text x="276.7" y="118.2">+0,2</text>
<text x="435.2" y="114.7">0</text>
<text x="278.7" y="121.9">0</text>
<text x="349.1" y="131.9">±0,2</text>
<text x="413.9" y="150.2">±0,1</text>
<text x="143" y="160.3" transform="rotate(-90 143 160.3)">+0,1</text>
<text x="146.7" y="158.3" transform="rotate(-90 146.7 158.3)">0</text>
<text x="400.7" y="160.8">-0,1</text>
<text x="402.2" y="157.1">0</text>
<text x="180.2" y="196.4" transform="rotate(-90 180.2 196.4)">0</text>
<text x="176.4" y="198.4" transform="rotate(-90 176.4 198.4)">+0,1</text>
<text x="192.3" y="198.9" transform="rotate(-90 192.3 198.9)">k6</text>
<text x="395.2" y="220" transform="rotate(-90 395.2 220)">±0,1</text>
<text x="342.1" y="227.9" transform="rotate(-90 342.1 227.9)">+0,1</text>
<text x="345.9" y="225.9" transform="rotate(-90 345.9 225.9)">0</text>
<text x="216.9" y="230" transform="rotate(-90 216.9 230)">k6</text>
<text x="239.6" y="230.4" transform="rotate(-90 239.6 230.4)">H7</text>
<text x="505.6" y="230.1" transform="rotate(-90 505.6 230.1)">n6</text>
<text x="300.3" y="335.1" transform="rotate(-90 300.3 335.1)">P9</text>
<text x="255.5" y="368.7">0</text>
<text x="298.7" y="368.7">+0,2</text>
<text x="253.9" y="372.4">-0,1</text>
<text x="300.6" y="372.4">0</text>
</g>
<g font-size="3">
<text x="457.7" y="351.7">Allgemeintoleranz</text>
<text x="457.7" y="355.9">DIN ISO 2768-mK</text>
<text x="461.5" y="367.8">Oberfläche</text>
<text x="458.1" y="372">DIN EN ISO 1302</text>
<text x="467.7" y="384.2">24.09.2009</text>
<text x="467.7" y="388.6">-</text>
<text x="483.5" y="384.2">Huning</text>
<text x="483.9" y="388.5">-</text>
<text x="581.3" y="404.8">1</text>
</g>
<g font-size="2.8">
<text x="404.4" y="409.7">A</text>
<text x="410.6" y="409.7">Sperrluft hinzu</text>
<text x="436.9" y="409.7">22.08.11</text>
<text x="450.3" y="409.7">Hu</text>
</g>
<g font-size="2.7">
<text x="404.9" y="352.4">ISO 13715</text>
<text x="568.9" y="357.4">a=Rauheitswert Ra</text>
</g>
<g font-size="2.5">
<text x="21.6" y="8.2">1</text>
<text x="71.2" y="8.2">2</text>
<text x="121.2" y="8.2">3</text>
<text x="171.2" y="8.2">4</text>
<text x="221.2" y="8.2">5</text>
<text x="271.2" y="8.2">6</text>
<text x="321.2" y="8.2">7</text>
<text x="371.2" y="8.2">8</text>
<text x="421.2" y="8.2">9</text>
<text x="470.6" y="8.2">10</text>
<text x="520.8" y="8.2">11</text>
<text x="570.4" y="8.2">12</text>
<text x="6.7" y="35.7">A</text>
<text x="585.7" y="35.7">A</text>
<text x="6.7" y="85.7">B</text>
<text x="585.7" y="85.7">B</text>
<text x="6.7" y="135.7">C</text>
<text x="585.7" y="135.7">C</text>
<text x="6.7" y="185.7">D</text>
<text x="585.7" y="185.7">D</text>
<text x="6.7" y="235.7">E</text>
<text x="585.7" y="235.7">E</text>
<text x="6.7" y="285.7">F</text>
<text x="585.7" y="285.7">F</text>
<text x="6.7" y="335.7">G</text>
<text x="402.8" y="349">Werkstückkanten:</text>
<text x="502" y="364.4">Maßstab</text>
<text x="534.3" y="364.3">Gewicht</text>
<text x="558" y="364.3">kg</text>
<text x="563.7" y="364.3">Format</text>
<text x="502.1" y="369">Werkstoff / Abmessung:</text>
<text x="457.1" y="383.9">Bearb.</text>
<text x="470.4" y="379.9">Datum</text>
<text x="486.8" y="379.9">Name</text>
<text x="502.1" y="380.3">Benennung</text>
<text x="6.7" y="385.7">H</text>
<text x="457.1" y="388.3">Gepr.</text>
<text x="457.2" y="392.8">Norm</text>
<text x="502.1" y="400.9">Sach.-Nr, des Erstellers</text>
<text x="579.7" y="400.7">Blatt</text>
<text x="21.6" y="413.2">1</text>
<text x="71.2" y="413.2">2</text>
<text x="121.2" y="413.2">3</text>
<text x="171.2" y="413.2">4</text>
<text x="221.2" y="413.2">5</text>
<text x="271.2" y="413.2">6</text>
<text x="321.2" y="413.2">7</text>
<text x="371.2" y="413.2">8</text>
<text x="403.2" y="413.7">Zust.</text>
<text x="414.7" y="413.7">Änderung</text>
<text x="438.2" y="413.7">Datum</text>
<text x="448.9" y="413.7">Name</text>
<text x="576.9" y="409.5">von 1</text>
<text x="585.6" y="409.5">Bl.</text>
</g>
</svg>
